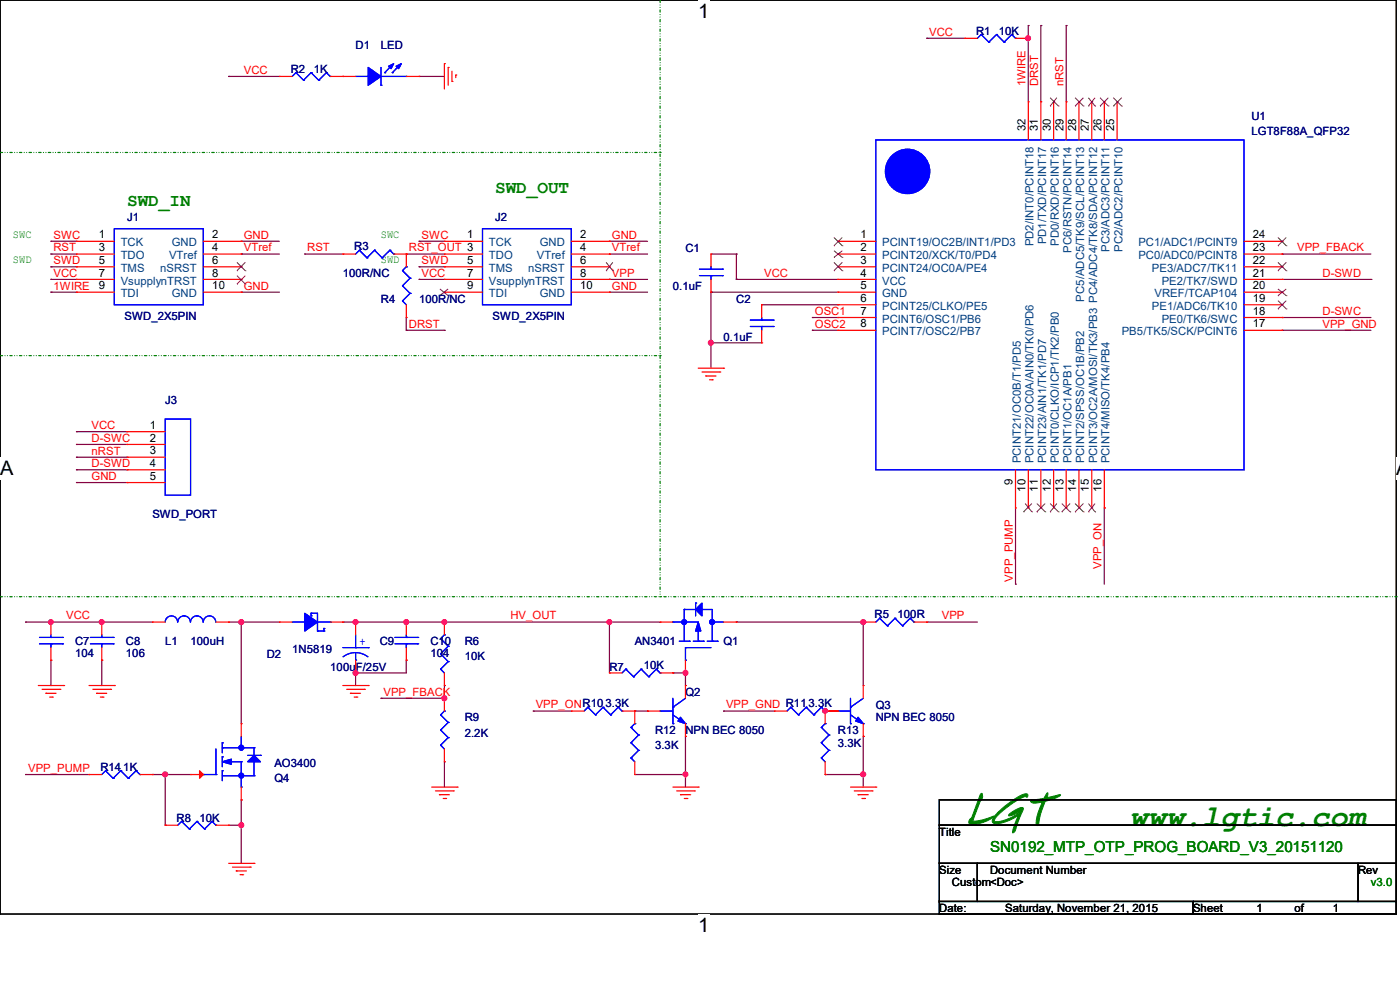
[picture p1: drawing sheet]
<svg xmlns="http://www.w3.org/2000/svg" width="297mm" height="210mm" viewBox="0 0 297 210" stroke-linecap="round" stroke-linejoin="round" font-family="sans-serif">
<path d="M0 0h296.2v193.9h-296.2z" fill="none" stroke="#000" stroke-width=".25"/>
<g fill="#fff">
<path d="M148.1 0h2.4v4.8h-2.4z"/>
<path d="M148.1 193.9h2.4v4.7h-2.4z"/>
<path d="M0 96.9h2.9v4.8h-2.9z"/>
<path d="M296.1 96.9h.9v4.8h-.9z"/>
</g>
<path d="M140 0v126.6M0 32.3h140M140 32.3h.1M0 75.4h140M140 75.4h.1M0 126.6h296.2M140 126.6h.1M296.2 126.6h.1" fill="none" stroke="#008000" stroke-width=".25" stroke-dasharray=".5 .5 0 .5 0 .5"/>
<g fill="none" stroke="#800040" stroke-width=".25">
<path d="M48.5 16.2h.1M48.5 16.2h10.8M88.9 16.2h.1M88.9 16.2h5.4M196.6 8.1h.1M196.6 8.1h8.1M218.1 8.1h.1M218.1 5.4h.1M218.1 5.4v16.2M220.8 5.4h.1M220.8 5.4v16.2M226.2 5.4h.1"/>
<path d="M226.2 5.4v16.2M10.8 56.6h.1M10.8 51.2h.1M10.8 59.3h.1M10.8 53.9h.1M10.8 56.6h5.4M10.8 51.2h5.4M10.8 59.3h5.4M10.8 53.9h5.4M51.2 51.2h.1M51.2 53.9h.1M51.2 51.2h8.1"/>
<path d="M51.2 53.9h8.1M64.6 53.9h.1M64.6 53.9h8.1M86.2 53.9h.1M86.2 53.9h8.1M88.9 56.6h.1M88.9 51.2h.1M88.9 59.3h.1M88.9 56.6h5.4M88.9 51.2h5.4M88.9 59.3h5.4M129.3 51.2h.1"/>
<path d="M129.3 59.3h.1M129.3 53.9h.1M129.3 51.2h8.1M129.3 59.3h8.1M129.3 53.9h8.1M150.8 53.9h5.4M156.2 59.3h.1M156.2 53.9h.1M156.2 59.3h21.6M156.2 53.9v5.4M272 53.9h.1M272 59.3h18.8"/>
<path d="M272 53.9h18.8M290.8 59.3h.1M10.8 62h.1M10.8 62h5.4M51.2 62h.1M51.2 62h8.1M86.2 70.1h.1M86.2 67.4v2.7M86.2 70.1h8.1M94.3 70.1h.1M129.3 62h.1M129.3 62h8.1"/>
<path d="M150.8 62h.1M150.8 72.7h.1M150.8 62h27M150.8 62v16.1M150.8 72.7h10.8M161.6 64.6h.1M161.6 64.6h16.2M172.3 67.4h.1M172.3 70.1h.1M172.3 67.4h5.5M172.3 70.1h5.5M272 67.4h.1"/>
<path d="M272 70.1h.1M272 67.4h18.8M272 70.1h18.8M16.2 99.7h.1M16.2 94.3h.1M16.2 97h.1M16.2 91.6h.1M16.2 99.7h10.8M16.2 94.3h10.8M16.2 97h10.8M16.2 91.6h10.8M16.2 102.4h.1"/>
<path d="M16.2 102.4h10.8M215.4 107.7v16.2M234.3 107.7h.1M234.3 107.7v16.2M5.4 132h.1M5.4 132h26.9M10.8 132h.1M21.6 132h.1M48.5 132h.1M48.5 132h10.8M51.2 132h.1M51.2 132v21.5"/>
<path d="M72.7 132h.1M72.7 132h67.3M75.4 132h.1M86.2 132h.1M94.3 132h.1M129.3 132h.1M129.3 132v10.7M156.2 132h.1M156.2 132h26.9M183.1 132h.1M183.1 132v13.4M196.6 132h.1"/>
<path d="M196.6 132h10.7M215.4 123.9h.1M10.8 140h.1M10.8 140v5.4M21.6 140h.1M21.6 140v5.4M75.4 142.7h.1M75.4 142.7v2.7M80.8 148.1h.1M86.2 140h.1M86.2 140v2.7h-10.8M94.3 145.4h.1"/>
<path d="M94.3 145.4v2.7h-13.5M113.1 150.8h.1M113.1 150.8h8.1M134.7 150.8h2.7M137.4 150.8h.1M142.7 142.7h.1M142.7 142.7h2.7M145.4 142.7h.1M145.4 156.2h.1M145.4 142.7v2.7M145.4 156.2v10.8M153.5 150.8h.1"/>
<path d="M153.5 150.8h10.8M175 150.8h.1M175 150.8h2.8M183.1 156.2h.1M183.1 156.2v10.8M5.4 164.3h.1M5.4 164.3h13.5M32.3 164.3h.1M32.3 164.3h8.1M35.1 175h.1M35.1 164.3h.1M35.1 164.3v10.7"/>
<path d="M48.5 175h2.7M51.2 175h.1M51.2 169.7h.1M51.2 169.7v13.4M94.3 161.6h.1M94.3 161.6v5.4M134.7 164.3h10.7M145.4 164.3h.1M175 164.3h.1M175 164.3h8.1M183.1 164.3h.1"/>
</g>
<g fill="#f0f" stroke="#f0f" stroke-width=".25">
<circle cx="129.3" cy="132" r=".52"/>
<circle cx="145.4" cy="164.3" r=".51"/>
<circle cx="94.3" cy="132" r=".52"/>
<circle cx="51.2" cy="132" r=".51"/>
<circle cx="21.6" cy="132" r=".52"/>
<circle cx="75.4" cy="132" r=".52"/>
<circle cx="10.8" cy="132" r=".51"/>
<circle cx="75.4" cy="142.7" r=".53"/>
<circle cx="86.2" cy="132" r=".52"/>
<circle cx="94.3" cy="148.1" r=".53"/>
<circle cx="218.1" cy="8.1" r=".52"/>
<circle cx="35" cy="164.3" r=".52"/>
<circle cx="183.1" cy="164.3" r=".52"/>
<circle cx="150.8" cy="72.7" r=".52"/>
<circle cx="145.4" cy="142.7" r=".52"/>
<circle cx="175" cy="150.8" r=".52"/>
<circle cx="183.1" cy="132" r=".52"/>
<circle cx="51.2" cy="175" r=".52"/>
</g>
<g fill="none" stroke="#f00" stroke-width=".25">
<path d="M59.3 16.2h.1M59.3 16.2h2.7M70.1 16.2h5.3M72.7 16.2h.1M86.2 16.2h2.7M88.9 16.2h.1M94.3 13.5h.1M94.3 13.5v5.4M95.1 14.3h.1M95.1 14.3v3.8M95.9 17.3h.1M95.9 15.1v2.2"/>
<path d="M96.7 15.9h.1M96.7 15.9v.6M204.7 8.1h.1M204.7 8.1h2.6M215.4 8.1h2.7M218.1 8.1h.1M218.1 21.6h.1M218.1 21.6v8.1M220.8 21.6h.1M220.8 21.6v8.1M223.5 21.6h.1M223.5 21.6v8.1"/>
<path d="M226.2 21.6h.1M226.2 21.6v8.1M228.9 21.6h.1M228.9 21.6v8.1M231.6 21.6h.1M231.6 21.6v8.1M234.3 21.6h.1M234.3 21.6v8.1M237 21.6h.1M237 21.6v8.1M16.2 51.2h.1M16.2 53.9h.1"/>
<path d="M16.2 56.6h.1M16.2 59.3h.1M16.2 51.2h8.1M16.2 53.9h8.1M16.2 56.6h8.1M16.2 59.3h8.1M43.1 51.2h8.1M43.1 53.9h8.1M43.1 56.6h8.1M43.1 59.3h8.1M51.2 51.2h.1M51.2 53.9h.1"/>
<path d="M51.2 56.6h.1M51.2 59.3h.1M72.7 53.9h.1M72.7 53.9h2.7M83.5 53.9h2.7M86.2 53.9h.1M86.2 53.9v2.7M94.3 51.2h.1M94.3 53.9h.1M94.3 56.6h.1M94.3 59.3h.1M94.3 51.2h8.1"/>
<path d="M94.3 53.9h8.1M94.3 56.6h8.1M94.3 59.3h8.1M121.2 51.2h8.1M121.2 53.9h8.1M121.2 56.6h8.1M121.2 59.3h8.1M129.3 51.2h.1M129.3 53.9h.1M129.3 56.6h.1M129.3 59.3h.1M150.8 53.9h.1"/>
<path d="M150.8 53.9v2.7M150.8 59.3v2.7M177.8 51.2h.1M177.8 53.9h.1M177.8 56.6h.1M177.8 59.3h.1M177.8 51.2h8M177.8 53.9h8M177.8 56.6h8M177.8 59.3h8M263.9 51.2h8.1M263.9 53.9h8.1"/>
<path d="M263.9 56.6h8.1M263.9 59.3h8.1M272 51.2h.1M272 53.9h.1M272 56.6h.1M272 59.3h.1M16.2 62h.1M16.2 62h8.1M43.1 62h8.1M51.2 62h.1M86.2 67.4h.1M86.2 64.6v2.8"/>
<path d="M94.3 62h.1M94.3 62h8.1M121.2 62h8.1M129.3 62h.1M148.1 78.1h5.4M148.9 78.9h3.8M149.7 79.8h.1M149.7 79.8h2.2M150.8 62h.1M152.7 78.9h.1M153.5 78.1h.1M161.6 64.6h.1"/>
<path d="M161.6 72.7h.1M161.6 64.6v2.8M161.6 70.1v2.6M177.8 62h.1M177.8 64.6h.1M177.8 67.4h.1M177.8 70.1h.1M177.8 62h8M177.8 64.6h8M177.8 67.4h8M177.8 70.1h8M263.9 62h8.1"/>
<path d="M263.9 64.6h8.1M263.9 67.4h8.1M263.9 70.1h8.1M272 62h.1M272 64.6h.1M272 67.4h.1M272 70.1h.1M27 91.6h.1M27 94.3h.1M27 97h.1M27 99.7h.1M27 91.6h8.1"/>
<path d="M27 94.3h8.1M27 97h8.1M27 99.7h8.1M150.5 80.6h.6M151.1 80.6h.1M215.4 99.7v8M218.1 99.7v8M220.8 99.7v8M223.5 99.7v8M226.2 99.7v8M228.9 99.7v8M231.6 99.7v8"/>
<path d="M234.3 99.7v8M27 102.4h.1M27 102.4h8.1M215.4 107.7h.1M218.1 107.7h.1M220.8 107.7h.1M223.5 107.7h.1M226.2 107.7h.1M228.9 107.7h.1M231.6 107.7h.1M234.3 107.7h.1M10.8 132h.1"/>
<path d="M10.8 132v2.7M10.8 137.4v2.6M21.6 132h.1M21.6 132v2.7M21.6 137.4v2.6M32.3 132h.1M32.3 132h2.8M45.8 132h2.7M48.5 132h.1M59.3 132h.1M59.3 132h2.7M70.1 132h2.6"/>
<path d="M72.7 132h.1M75.4 132h.1M75.4 132v2.7M86.2 132h.1M86.2 132v2.7M86.2 137.4v2.6M94.3 132h.1M94.3 132v2.7M140 132h.1M140 132h2.7M153.5 132h2.7M156.2 132h.1"/>
<path d="M183.1 132h.1M183.1 132h2.7M193.9 132h2.7M196.6 132h.1M8.1 145.4h5.4M8.9 146.2h3.8M9.7 147.1h.1M9.7 147.1h2.2M10.5 147.9h.6M10.8 140h.1M11.1 147.9h.1M12.7 146.2h.1"/>
<path d="M13.5 145.4h.1M18.9 145.4h5.4M19.7 146.2h3.8M20.5 147.1h.1M20.5 147.1h2.1M21.3 147.9h.5M21.6 140h.1M21.8 147.9h.1M23.5 146.2h.1M24.3 145.4h.1M51.2 153.5h.1M51.2 153.5v2.7"/>
<path d="M72.7 145.4h5.4M73.5 146.2h3.8M74.3 147.1h.1M74.3 147.1h2.2M75.1 147.9h.6M75.4 142.7h.1M75.4 140v2.7M75.7 147.9h.1M77.3 146.2h.1M78.1 145.4h.1M86.2 140h.1M94.3 148.1h.1"/>
<path d="M94.3 145.4h.1M94.3 142.7v2.7M94.3 148.1v2.7M94.3 158.9v2.7M121.2 150.8h.1M121.2 150.8h2.7M129.3 142.7h.1M129.3 142.7h2.7M132 150.8h2.7M134.7 150.8h.1M134.7 150.8v2.7M137.4 150.8h.1"/>
<path d="M137.4 150.8h2.6M140 142.7h2.7M142.7 142.7h.1M145.4 142.7h.1M145.4 145.4h.1M145.4 156.2h.1M145.4 140v2.7M145.4 145.4v2.7M145.4 153.5v2.7M164.3 150.8h.1M164.3 150.8h2.7M175 150.8h.1"/>
<path d="M175 150.8h2.8M175 150.8v2.7M177.8 150.8h.1M183.1 145.4h.1M183.1 156.2h.1M183.1 145.4v2.7M183.1 153.5v2.7M18.9 164.3h.1M18.9 164.3h2.7M29.7 164.3h2.6M32.3 164.3h.1M35.1 175h.1"/>
<path d="M35.1 175h2.6M40.4 164.3h.1M40.4 164.3h2.7M45.8 175h2.7M48.5 175h.1M51.2 169.7h.1M51.2 167v2.7M91.6 167h5.4M92.4 167.8h3.8M93.2 168.6h.1M93.2 168.6h2.1M94 169.4h.5"/>
<path d="M94.3 161.6h.1M94.5 169.4h.1M96.2 167.8h.1M97 167h.1M134.7 164.3h.1M134.7 161.6v2.7M142.7 167h5.4M143.6 167.8h3.7M144.4 168.6h.1M144.4 168.6h2.1M145.2 169.4h.5M145.7 169.4h.1"/>
<path d="M147.3 167.8h.1M148.1 167h.1M175 164.3h.1M175 161.6v2.7M180.4 167h5.4M181.2 167.8h3.8M182 168.6h.1M182 168.6h2.2M182.8 169.4h.6M183.4 169.4h.1M185 167.8h.1M185.8 167h.1"/>
<path d="M48.5 183.1h5.4M49.3 183.9h3.8M50.1 184.7h.1M50.1 184.7h2.2M50.9 185.5h.6M51.5 185.5h.1M53.1 183.9h.1M53.9 183.1h.1"/>
</g>
<path d="M199.3 169.7h96.9v5.3h-96.9zM199.3 175h96.9v8.1h-96.9zM199.3 183.1h8v8.1h-8zM199.3 191.2h53.8v2.7h-53.8zM207.3 183.1h80.8v8.1h-80.8zM253.1 191.2h43.1v2.7h-43.1zM288.1 183.1h8.1v8.1h-8.1z" fill="none" stroke="#000" stroke-width=".25"/>
<g fill="none" stroke="#00f" stroke-width=".25">
<path d="M62.8 15.4h.1M62.8 15.4l-.8 .8M62.8 15.4l1.6 1.6M64.4 17h.1M66 15.4h.1M66 15.4l-1.6 1.6M66 15.4l1.6 1.6M67.6 17h.1M69.3 15.4h.1M69.3 15.4l-1.7 1.6M69.3 15.4l.8 .8M70.1 16.2h.1"/>
<path d="M75.4 16.2h2.7M78.1 16.2h.1M80.8 18.1h.1M80.8 14.3v3.8M80.8 16.2h5.4M81.6 15.4h.1M83.2 15.4h.1M83.2 13.8l-1.6 1.6M84.8 13.8l-1.6 1.6M86.2 16.2h.1M208.2 7.3h.1M208.2 7.3l-.9 .8"/>
<path d="M208.2 7.3l1.6 1.6M209.8 8.9h.1M211.4 7.3h.1M211.4 7.3l-1.6 1.6M211.4 7.3l1.6 1.6M213 8.9h.1M214.6 7.3h.1M214.6 7.3l-1.6 1.6M214.6 7.3l.8 .8M215.4 8.1h.1M185.8 29.7h78.1v70h-78.1zM24.3 48.5h18.8v16.1h-18.8z"/>
<path d="M76.2 53.1h.1M76.2 53.1l-.8 .8M76.2 53.1l1.7 1.6M77.9 54.7h.1M79.5 53.1h.1M79.5 53.1l-1.6 1.6M79.5 53.1l1.6 1.6M81.1 54.7h.1M82.7 53.1h.1M82.7 53.1l-1.6 1.6M82.7 53.1l.8 .8M83.5 53.9h.1"/>
<path d="M85.4 57.4h.1M85.4 57.4l1.6 1.6M86.2 56.6h.1M86.2 56.6l-.8 .8M87 59h.1M87 59l-1.6 1.6M102.4 48.5h18.8v16.1h-18.8zM148.4 58.5h4.8M148.4 57.1h4.8M150.8 57.1h.1M150.8 58.5h.1M150.8 56.6v.5"/>
<path d="M150.8 58.5v.8M153.2 58.5h.1M153.2 57.1h.1M85.4 63.8h.1M85.4 60.6h.1M85.4 63.8l.8 .8M85.4 60.6l1.6 1.6M87 62.2h.1M87 62.2l-1.6 1.6M159.2 69.3h4.8M159.2 67.9h4.8M161.6 67.9h.1"/>
<path d="M161.6 69.3h.1M161.6 67.4v.5M161.6 69.3v.8M164 69.3h.1M164 67.9h.1M35.1 88.9h5.3v16.1h-5.3zM8.4 136.6h4.9M8.4 135.2h4.9M10.8 135.2h.1M10.8 136.6h.1M10.8 134.7v.5M10.8 136.6v.8"/>
<path d="M13.3 136.6h.1M13.3 135.2h.1M19.2 136.6h4.8M19.2 135.2h4.8M21.6 135.2h.1M21.6 136.6h.1M21.6 134.7v.5M21.6 136.6v.8M24 136.6h.1M24 135.2h.1M35.1 132a1.31 1.31 0 0 1 1.3-1.4 1.31 1.31 0 0 1 1.3 1.4M37.7 132a1.33 1.33 0 0 1 1.4-1.4 1.32 1.32 0 0 1 1.3 1.4"/>
<path d="M40.4 132a1.33 1.33 0 0 1 1.4-1.4 1.32 1.32 0 0 1 1.3 1.4 1.33 1.33 0 0 1 1.3-1.4 1.33 1.33 0 0 1 1.4 1.4M62 132h2.6M64.6 132h.1M66 130.1h.1M66 130.6h.1M66 130.1h1.4v3.8M66 130.1v.5M67.4 133.9h.1M67.4 132h2.7M67.4 133.9h1.3M68.7 133.9h.1M68.7 133.3h.1"/>
<path d="M68.7 133.3v.6M70.1 132h.1M72.7 137.4h5.4M75.4 137.4h.1M75.4 138.4l1.4 .3 1.2 .6M75.4 138.4l-1.4 .3-1.2 .6M75.4 134.7v2.7M75.4 138.4v1.6M78.1 137.4h.1M83.8 136.6h4.8M83.8 135.2h4.8M86.2 135.2h.1"/>
<path d="M86.2 136.6h.1M86.2 134.7v.5M86.2 136.6v.8M88.6 136.6h.1M88.6 135.2h.1M93.5 138.7h.1M93.5 135.5h.1M93.5 138.7l1.6 1.6M93.5 135.5l1.6 1.6M94.3 134.7h.1M94.3 134.7l-.8 .8M95.1 137.1h.1"/>
<path d="M95.1 137.1l-1.6 1.6M142.7 132h.1M142.7 132h5.4M144.1 136h2.1M145.2 129.3h.1M145.2 129.3v6.7M145.2 129.3h2.4M145.4 137.4h.1M145.4 137.4h5.4M145.4 137.4v2.6M146.2 136h.1M147.1 136h2.1"/>
<path d="M147.6 127.9h.1M147.6 127.9v2.7M148.1 136h.1M148.1 133.3v2.7M148.9 129.3h.1M148.9 129.3h2.2v6.7M149.2 136h.1M150 136h2.1M151.1 136h.1M151.1 132h.1M151.1 132h2.4M152.1 136h.1"/>
<path d="M186.6 131.1h.1M186.6 131.1l-.8 .9M186.6 131.1l1.7 1.7M188.3 132.8h.1M189.9 131.1h.1M189.9 131.1l-1.6 1.7M189.9 131.1l1.6 1.7M191.5 132.8h.1M193.1 131.1h.1M193.1 131.1l-1.6 1.7M193.1 131.1l.8 .9M193.9 132h.1"/>
<path d="M45.8 158.9v5.4M47.2 157.6h.1M47.2 158.6h.1M47.2 157.6v2.1M47.2 158.6h6.7M51.2 158.6h.1M51.2 156.2v2.4M53.9 158.6h.1M53.9 158.6v1.6M75.4 140h.1M93.5 158.1h.1M93.5 154.9h.1"/>
<path d="M93.5 151.6h.1M93.5 141.9h.1M93.5 158.1l.8 .8M93.5 154.9l1.6 1.6M93.5 151.6l1.6 1.6M93.5 141.9l.8 .8M94.3 150.8h.1M94.3 150.8l-.8 .8M95.1 156.5h.1M95.1 153.2h.1M95.1 140.3h.1M95.1 156.5l-1.6 1.6"/>
<path d="M95.1 153.2l-1.6 1.7M95.1 140.3l-1.6 1.6M124.7 150h.1M124.7 150l-.8 .8M124.7 150l1.6 1.6M126.3 151.6h.1M127.9 150h.1M127.9 150l-1.6 1.6M127.9 150l1.6 1.6M129.5 151.6h.1M131.1 150h.1M131.1 150l-1.6 1.6"/>
<path d="M131.1 150l.9 .8M132 150.8h.1M132.8 141.9h.1M132.8 141.9l-.8 .8M132.8 141.9l1.6 1.7M133.9 157.6h.1M133.9 154.3h.1M133.9 157.6l1.6 1.6M133.9 154.3l1.6 1.6M134.4 143.6h.1M134.7 153.5h.1M134.7 153.5l-.8 .8"/>
<path d="M135.5 159.2h.1M135.5 155.9h.1M135.5 159.2l-1.6 1.6M135.5 155.9l-1.6 1.7M136 141.9h.1M136 141.9l-1.6 1.7M136 141.9l1.6 1.7M137.6 143.6h.1M139.2 141.9h.1M139.2 141.9l-1.6 1.7M139.2 141.9l.8 .8M140 150.8h.1"/>
<path d="M140 142.7h.1M140 150.8h2.7M142.7 150h.1M142.7 153.5h.1M142.7 151.6l2.7 1.9M142.7 148.1v5.4M145.4 140h.1M145.4 153.5h.1M145.4 148.1l-2.7 1.9M167.8 150h.1M167.8 150l-.8 .8M167.8 150l1.6 1.6"/>
<path d="M169.4 151.6h.1M171 150h.1M171 150l-1.6 1.6M171 150l1.6 1.6M172.6 151.6h.1M174.2 157.6h.1M174.2 154.3h.1M174.2 150h.1M174.2 150l-1.6 1.6M174.2 157.6l1.7 1.6M174.2 154.3l1.7 1.6M174.2 150l.8 .8"/>
<path d="M175 153.5h.1M175 150.8h.1M175 153.5l-.8 .8M175.9 159.2h.1M175.9 155.9h.1M175.9 159.2l-1.7 1.6M175.9 155.9l-1.7 1.7M177.8 150.8h.1M177.8 150.8h2.6M180.4 150h.1M180.4 153.5h.1M180.4 151.6l2.7 1.9"/>
<path d="M180.4 148.1v5.4M183.1 153.5h.1M183.1 148.1l-2.7 1.9M22.4 163.5h.1M22.4 163.5l-.8 .8M22.4 163.5l1.6 1.6M24 165.1h.1M25.6 163.5h.1M25.6 163.5l-1.6 1.6M25.6 163.5l1.6 1.6M27.2 165.1h.1M28.9 163.5h.1"/>
<path d="M28.9 163.5l-1.7 1.6M28.9 163.5l.8 .8M29.7 164.3h.1M38.5 174.2h.1M38.5 174.2l-.8 .8M38.5 174.2l1.7 1.7M40.2 175.9h.1M41.8 174.2h.1M41.8 174.2l-1.6 1.7M41.8 174.2l1.6 1.7M43.1 164.3h.1M43.1 164.3h2.7"/>
<path d="M43.4 175.9h.1M45 174.2h.1M45 174.2l-1.6 1.7M45 174.2l.8 .8M45.8 175h.1M45.8 164.3h.1M47.2 163.5h.1M47.2 160.5h.1M47.2 160.5v2.1M47.2 163.5v2.1M47.2 164.5h6.7M48.5 161.6h2.7"/>
<path d="M51.2 161.6h.1M51.2 167h.1M51.2 161.6v5.4M52.5 160.2h2.7M53.9 164.5h.1M53.9 161.6h.1M53.9 161.6v2.9M55.2 160.2h.1M133.9 160.8h.1M133.9 160.8l.8 .8M174.2 160.8h.1M174.2 160.8l.8 .8"/>
</g>
<g fill="#00f" stroke="#00f" stroke-width=".25">
<path d="M182 152.1l1.1 1.4-1.6-.5z"/>
<path d="M147.6 129.3l1.3-1.4v2.7z"/>
<path d="M148.1 132l.6 1.9h-1.1z"/>
<path d="M53.9 160.2l1.3 1.4h-2.7z"/>
<path d="M47.2 161.6l1.9-.6v1.1z"/>
<path d="M144.4 152.1l1 1.4-1.6-.5z"/>
<path d="M64.6 130.1l2.8 1.9-2.8 1.9z" fill-rule="evenodd"/>
<path d="M64.6 130.1l2.8 1.9-2.8 1.9z" fill-rule="evenodd"/>
<path d="M78.1 14.3l2.7 1.9-2.7 1.9z" fill-rule="evenodd"/>
<path d="M84 14.1l1.1-.6-.5 1.1z" fill-rule="evenodd"/>
<path d="M82.4 14.1l1.1-.6-.5 1.1z" fill-rule="evenodd"/>
<path d="M78.1 14.3l2.7 1.9-2.7 1.9z" fill-rule="evenodd"/>
<path d="M84 14.1l1.1-.6-.5 1.1z" fill-rule="evenodd"/>
<path d="M82.4 14.1l1.1-.6-.5 1.1z" fill-rule="evenodd"/>
<circle cx="151.1" cy="132" r=".52"/>
<circle cx="145.1" cy="132" r=".52"/>
<circle cx="51.2" cy="158.6" r=".52"/>
<circle cx="51.2" cy="164.5" r=".52"/>
</g>
<g fill="none" stroke="#804000" stroke-width=".21">
<path d="M222.8 22.5h.1M222.8 20.7l1.7 1.8M224.2 20.7l-1.4 1.8M224.5 22.5h.1M228.1 22.5h.1M228.1 20.7l1.7 1.8M229.8 22.5h.1M229.8 20.7l-1.7 1.8M230.9 22.5h.1M230.9 20.7l1.4 1.8M232.3 22.5h.1M232.3 20.7l-1.4 1.8"/>
<path d="M233.4 22.5h.1M233.4 20.7l1.7 1.8M235.1 22.5h.1M235.1 20.7l-1.7 1.8M236.2 22.5h.1M236.2 20.7l1.7 1.8M237.9 22.5h.1M237.9 20.7l-1.7 1.8M50.3 57.4h.1M50.3 55.7l1.7 1.7M50.3 58.5l1.7 1.7M52 57.4h.1"/>
<path d="M52 55.7l-1.7 1.7M52 58.5l-1.7 1.7M128.6 57.4h.1M128.6 55.7l1.4 1.7M130 57.4h.1M130 55.7l-1.4 1.7M176.9 52.1h.1M176.9 54.6h.1M176.9 57.4h.1M176.9 50.4l1.8 1.7M176.9 53.2l1.8 1.4M176.9 55.7l1.8 1.7"/>
<path d="M178.7 52.1h.1M178.7 54.6h.1M178.7 57.4h.1M178.7 50.4l-1.8 1.7M178.7 53.2l-1.8 1.4M178.7 55.7l-1.8 1.7M271.1 52.1h.1M271.1 57.4h.1M271.1 50.4l1.8 1.7M271.1 55.7l1.8 1.7M272.9 52.1h.1M272.9 57.4h.1"/>
<path d="M272.9 55.7l-1.8 1.7M272.9 50.4l-1.8 1.7M50.3 60.2h.1M52 60.2h.1M93.3 62.7h.1M93.3 61.3l1.8 1.4M95.1 62.7h.1M95.1 61.3l-1.8 1.4M271.1 62.7h.1M271.1 65.5h.1M271.1 61.3l1.8 1.4M271.1 63.8l1.8 1.7"/>
<path d="M272.9 62.7h.1M272.9 65.5h.1M272.9 63.8l-1.8 1.7M272.9 61.3l-1.8 1.4M217.1 108.6h.1M217.5 106.8l1.4 1.8M218.9 108.6h.1M218.9 106.8l-1.8 1.8M220 108.6h.1M220 106.8l1.7 1.8M221.7 108.6h.1M221.7 106.8l-1.7 1.8"/>
<path d="M222.8 108.6h.1M222.8 106.8l1.7 1.8M224.2 106.8l-1.4 1.8M224.5 108.6h.1M225.2 108.6h.1M225.2 106.8l1.8 1.8M227 108.6h.1M227 106.8l-1.8 1.8M228.1 108.6h.1M228.1 106.8l1.7 1.8M229.8 108.6h.1M229.8 106.8l-1.7 1.8"/>
<path d="M230.9 108.6h.1M230.9 106.8l1.4 1.8M232.3 108.6h.1M232.3 106.8l-1.4 1.8"/>
</g>
<path d="M42.3 163.5l.8 .8-.8 .8z" fill="#f00" stroke="#f00" stroke-width=".25"/>
<circle cx="192.5" cy="36.4" r="4" fill="#00f" stroke="#00f" stroke-width="1.6"/>
<text font-size="9.9" fill="#008000" x="204.7" y="174.5">LGT</text>
<text font-size="6.4" fill="#008000" x="239.6" y="175.1">www.lgtic.com</text>
<g font-size="4.2">
<text x="148.1" y="3.9">1</text>
<text x="0" y="100.8">A</text>
<text x="296.2" y="100.8">A</text>
<text x="148.1" y="197.7">1</text>
</g>
<g font-size="3.8" fill="#008000">
<text x="105" y="40.9">SWD_OUT</text>
<text x="27" y="43.6">SWD_IN</text>
</g>
<text font-size="3.2" fill="#008000" x="210.1" y="180.6">SN0192_MTP_OTP_PROG_BOARD_V3_20151120</text>
<g font-size="2.4" fill="#000080">
<text x="75.4" y="10.3">D1</text>
<text x="80.8" y="10.3">LED</text>
<text x="207.1" y="7.4">R1</text>
<text x="211.9" y="7.4">10K</text>
<text x="61.7" y="15.5">R2</text>
<text x="66.5" y="15.5">1K</text>
<text x="265.5" y="25.4">U1</text>
<text x="265.5" y="28.6">LGT8F88A_QFP32</text>
<text x="27" y="46.9">J1</text>
<text x="105" y="46.9">J2</text>
<text x="75.1" y="53.1">R3</text>
<text x="145.4" y="53.4">C1</text>
<text x="72.7" y="58.8">100R/NC</text>
<text x="80.8" y="64.2">R4</text>
<text x="88.9" y="64.2">100R/NC</text>
<text x="142.7" y="61.5">0.1uF</text>
<text x="156.2" y="64.2">C2</text>
<text x="26.4" y="67.9">SWD_2X5PIN</text>
<text x="104.5" y="67.9">SWD_2X5PIN</text>
<text x="153.5" y="72.3">0.1uF</text>
<text x="35" y="85.7">J3</text>
<text x="32.3" y="109.9">SWD_PORT</text>
<text x="185.5" y="131.2">R5</text>
<text x="190.4" y="131.2">100R</text>
<text x="15.9" y="136.9">C7</text>
<text x="26.7" y="136.9">C8</text>
<text x="35" y="136.9">L1</text>
<text x="40.4" y="136.9">100uH</text>
<text x="80.6" y="136.9">C9</text>
<text x="91.3" y="136.9">C10</text>
<text x="98.6" y="136.9">R6</text>
<text x="134.7" y="136.9">AN3401</text>
<text x="153.5" y="136.9">Q1</text>
<text x="15.9" y="139.3">104</text>
<text x="26.7" y="139.3">106</text>
<text x="56.6" y="139.6">D2</text>
<text x="62" y="138.5">1N5819</text>
<text x="70.1" y="142.2">100uF/25V</text>
<text x="91.3" y="139.3">104</text>
<text x="98.6" y="140.1">10K</text>
<text x="129.3" y="142.2">R7</text>
<text x="136.6" y="142">10K</text>
<text x="145.4" y="147.6">Q2</text>
<text x="98.6" y="153">R9</text>
<text x="128.5" y="150.1">3.3K</text>
<text x="139" y="155.7">R12</text>
<text x="145.4" y="155.7">NPN BEC 8050</text>
<text x="177.7" y="155.7">R13</text>
<text x="185.8" y="150.3">Q3</text>
<text x="185.8" y="153">NPN BEC 8050</text>
<text x="98.6" y="156.3">2.2K</text>
<text x="139" y="159">3.3K</text>
<text x="177.7" y="158.4">3.3K</text>
<text x="21.3" y="163.5">R14</text>
<text x="26.2" y="163.5">1K</text>
<text x="58.2" y="165.9">Q4</text>
<text x="58.2" y="162.7">AO3400</text>
<text x="37.5" y="174.3">R8</text>
<text x="42.3" y="174.3">10K</text>
</g>
<g font-size="2.4" fill="#f00">
<text x="197.1" y="7.6">VCC</text>
<text x="51.7" y="15.7">VCC</text>
<text x="217.6" y="18.3" transform="rotate(-90 217.6 18.3)">1WIRE</text>
<text x="220.2" y="18.3" transform="rotate(-90 220.2 18.3)">DRST</text>
<text x="225.6" y="18.3" transform="rotate(-90 225.6 18.3)">nRST</text>
<text x="11.3" y="50.6">SWC</text>
<text x="11.3" y="53.3">RST</text>
<text x="51.7" y="50.6">GND</text>
<text x="51.7" y="53.3">VTref</text>
<text x="65.2" y="53.3">RST</text>
<text x="86.7" y="53.3">RST_OUT 3</text>
<text x="89.4" y="50.6">SWC</text>
<text x="129.8" y="50.6">GND</text>
<text x="129.8" y="53.3">VTref</text>
<text x="275.2" y="53.3">VPP_FBACK</text>
<text x="11.3" y="56">SWD</text>
<text x="11.3" y="58.7">VCC</text>
<text x="89.4" y="56">SWD</text>
<text x="89.4" y="58.7">VCC</text>
<text x="129.8" y="58.7">VPP</text>
<text x="162.1" y="58.7">VCC</text>
<text x="280.6" y="58.7">D-SWD</text>
<text x="11.3" y="61.4">1WIRE</text>
<text x="51.7" y="61.4">GND</text>
<text x="129.8" y="61.4">GND</text>
<text x="86.7" y="69.5">DRST</text>
<text x="172.9" y="66.8">OSC1</text>
<text x="172.9" y="69.5">OSC2</text>
<text x="280.6" y="66.8">D-SWC</text>
<text x="280.6" y="69.5">VPP_GND</text>
<text x="19.4" y="93.7">D-SWC</text>
<text x="19.4" y="91">VCC</text>
<text x="19.4" y="101.8">GND</text>
<text x="19.4" y="99.1">D-SWD</text>
<text x="19.4" y="96.4">nRST</text>
<text x="214.9" y="123.4" transform="rotate(-90 214.9 123.4)">VPP_PUMP</text>
<text x="233.7" y="120.6" transform="rotate(-90 233.7 120.6)">VPP_ON</text>
<text x="14.1" y="131.4">VCC</text>
<text x="108.3" y="131.4">HV_OUT</text>
<text x="199.8" y="131.4">VPP</text>
<text x="81.4" y="147.6">VPP_FBACK</text>
<text x="113.7" y="150.3">VPP_ONR10</text>
<text x="154" y="150.3">VPP_GND R113.3K</text>
<text x="6" y="163.7">VPP_PUMP</text>
</g>
<g font-size="2.4">
<text x="217.5" y="27.8" transform="rotate(-90 217.5 27.8)">32</text>
<text x="220.2" y="27.8" transform="rotate(-90 220.2 27.8)">31</text>
<text x="222.9" y="27.8" transform="rotate(-90 222.9 27.8)">30</text>
<text x="225.6" y="27.8" transform="rotate(-90 225.6 27.8)">29</text>
<text x="228.3" y="27.8" transform="rotate(-90 228.3 27.8)">28</text>
<text x="231" y="27.8" transform="rotate(-90 231 27.8)">27</text>
<text x="233.7" y="27.8" transform="rotate(-90 233.7 27.8)">26</text>
<text x="236.4" y="27.8" transform="rotate(-90 236.4 27.8)">25</text>
<text x="21" y="50.6">1</text>
<text x="21" y="53.3">3</text>
<text x="45" y="50.6">2</text>
<text x="45" y="53.3">4</text>
<text x="99.1" y="50.6">1</text>
<text x="123.1" y="50.6">2</text>
<text x="123.1" y="53.3">4</text>
<text x="182.5" y="50.6">1</text>
<text x="182.5" y="53.3">2</text>
<text x="265.8" y="50.6">24</text>
<text x="265.8" y="53.3">23</text>
<text x="21" y="56">5</text>
<text x="21" y="58.7">7</text>
<text x="45" y="56">6</text>
<text x="45" y="58.7">8</text>
<text x="99.1" y="56">5</text>
<text x="99.1" y="58.7">7</text>
<text x="123.1" y="56">6</text>
<text x="123.1" y="58.7">8</text>
<text x="182.5" y="56">3</text>
<text x="182.5" y="58.7">4</text>
<text x="265.8" y="56">22</text>
<text x="265.8" y="58.7">21</text>
<text x="21" y="61.4">9</text>
<text x="45" y="61.4">10</text>
<text x="99.1" y="61.4">9</text>
<text x="123.1" y="61.4">10</text>
<text x="182.5" y="61.4">5</text>
<text x="182.5" y="64">6</text>
<text x="265.8" y="61.4">20</text>
<text x="265.8" y="64">19</text>
<text x="182.5" y="66.8">7</text>
<text x="182.5" y="69.5">8</text>
<text x="265.8" y="66.8">18</text>
<text x="265.8" y="69.5">17</text>
<text x="31.8" y="91">1</text>
<text x="31.8" y="93.7">2</text>
<text x="31.8" y="96.4">3</text>
<text x="31.8" y="99.1">4</text>
<text x="31.8" y="101.8">5</text>
<text x="214.8" y="102.9" transform="rotate(-90 214.8 102.9)">9</text>
<text x="217.5" y="104.3" transform="rotate(-90 217.5 104.3)">10</text>
<text x="220.2" y="104.3" transform="rotate(-90 220.2 104.3)">11</text>
<text x="222.9" y="104.3" transform="rotate(-90 222.9 104.3)">12</text>
<text x="225.6" y="104.3" transform="rotate(-90 225.6 104.3)">13</text>
<text x="228.3" y="104.3" transform="rotate(-90 228.3 104.3)">14</text>
<text x="231" y="104.3" transform="rotate(-90 231 104.3)">15</text>
<text x="233.7" y="104.3" transform="rotate(-90 233.7 104.3)">16</text>
<text x="199.2" y="177.3">Title</text>
<text x="199.2" y="185.3">Size</text>
<text x="210" y="185.3">Document Number</text>
<text x="288.1" y="185.3">Rev</text>
<text x="202" y="188">Custom&lt;Doc&gt;</text>
<text x="199.2" y="193.4">Date:</text>
<text x="213.3" y="193.4">Saturday, November 21, 2015</text>
<text x="253.1" y="193.4">Sheet</text>
<text x="266.6" y="193.4">1</text>
<text x="274.6" y="193.4">of</text>
<text x="282.7" y="193.4">1</text>
</g>
<g font-size="2.4" fill="#008000">
<text x="2.8" y="50.5">SWC</text>
<text x="80.8" y="50.5">SWC</text>
<text x="2.8" y="55.8">SWD</text>
<text x="80.8" y="55.8">SWD</text>
<text x="290.8" y="188">v3.0</text>
</g>
<g font-size="2.4" fill="#004080">
<text x="25.6" y="52.3">TCK</text>
<text x="36.4" y="52.3">GND</text>
<text x="103.7" y="52.3">TCK</text>
<text x="114.5" y="52.3">GND</text>
<text x="187.1" y="52.3">PCINT19/OC2B/INT1/PD3</text>
<text x="219.3" y="52.3" transform="rotate(-90 219.3 52.3)">PD2/INT0/PCINT18</text>
<text x="221.9" y="51.9" transform="rotate(-90 221.9 51.9)">PD1/TXD/PCINT17</text>
<text x="224.6" y="52.1" transform="rotate(-90 224.6 52.1)">PD0/RXD/PCINT16</text>
<text x="227.3" y="53.6" transform="rotate(-90 227.3 53.6)">PC6/RSTN/PCINT14</text>
<text x="235.4" y="53.5" transform="rotate(-90 235.4 53.5)">PC3/ADC3/PCINT11</text>
<text x="238.1" y="53.5" transform="rotate(-90 238.1 53.5)">PC2/ADC2/PCINT10</text>
<text x="241.5" y="52.3">PC1/ADC1/PCINT9</text>
<text x="25.6" y="55">TDO</text>
<text x="25.6" y="57.7">TMS</text>
<text x="34" y="57.7">nSRST</text>
<text x="35.9" y="55">VTref</text>
<text x="103.7" y="55">TDO</text>
<text x="103.7" y="57.7">TMS</text>
<text x="112" y="57.7">nSRST</text>
<text x="113.9" y="55">VTref</text>
<text x="187.1" y="55">PCINT20/XCK/T0/PD4</text>
<text x="187.1" y="57.7">PCINT24/OC0A/PE4</text>
<text x="241.5" y="55">PC0/ADC0/PCINT8</text>
<text x="244.4" y="57.7">PE3/ADC7/TK11</text>
<text x="25.6" y="60.4">VsupplynTRST</text>
<text x="25.6" y="63.1">TDI</text>
<text x="36.4" y="63.1">GND</text>
<text x="103.7" y="60.4">VsupplynTRST</text>
<text x="103.7" y="63.1">TDI</text>
<text x="114.5" y="63.1">GND</text>
<text x="187.1" y="60.4">VCC</text>
<text x="187.1" y="63.1">GND</text>
<text x="187.1" y="65.7">PCINT25/CLKO/PE5</text>
<text x="230" y="64" transform="rotate(-90 230 64)">PC5/ADC5/TK9/SCL/PCINT13</text>
<text x="244.4" y="65.7">PE1/ADC6/TK10</text>
<text x="244.9" y="63.1">VREF/TCAP104</text>
<text x="246.4" y="60.4">PE2/TK7/SWD</text>
<text x="187.1" y="68.5">PCINT6/OSC1/PB6</text>
<text x="187.1" y="71.2">PCINT7/OSC2/PB7</text>
<text x="238" y="71.2">PB5/TK5/SCK/PCINT6</text>
<text x="246.4" y="68.5">PE0/TK6/SWC</text>
<text x="216.6" y="98.3" transform="rotate(-90 216.6 98.3)">PCINT21/OC0B/T1/PD5</text>
<text x="219.3" y="98.3" transform="rotate(-90 219.3 98.3)">PCINT22/OC0A/AIN0/TK0/PD6</text>
<text x="221.9" y="98.3" transform="rotate(-90 221.9 98.3)">PCINT23/AIN1/TK1/PD7</text>
<text x="224.6" y="98.3" transform="rotate(-90 224.6 98.3)">PCINT0/CLKO/ICP1/TK2/PB0</text>
<text x="227.3" y="98.3" transform="rotate(-90 227.3 98.3)">PCINT1/OC1A/PB1</text>
<text x="230" y="98.3" transform="rotate(-90 230 98.3)">PCINT2/SPSS/OC1B/PB2</text>
<text x="232.7" y="98.3" transform="rotate(-90 232.7 98.3)">PCINT3/OC2A/MOSI/TK3/PB3 PC4/ADC4/TK8/SDA/PCINT12</text>
<text x="235.4" y="98.3" transform="rotate(-90 235.4 98.3)">PCINT4/MISO/TK4/PB4</text>
</g>
<text font-size="2.4" fill="#00f" x="76.2" y="136.9">+</text>
</svg>
